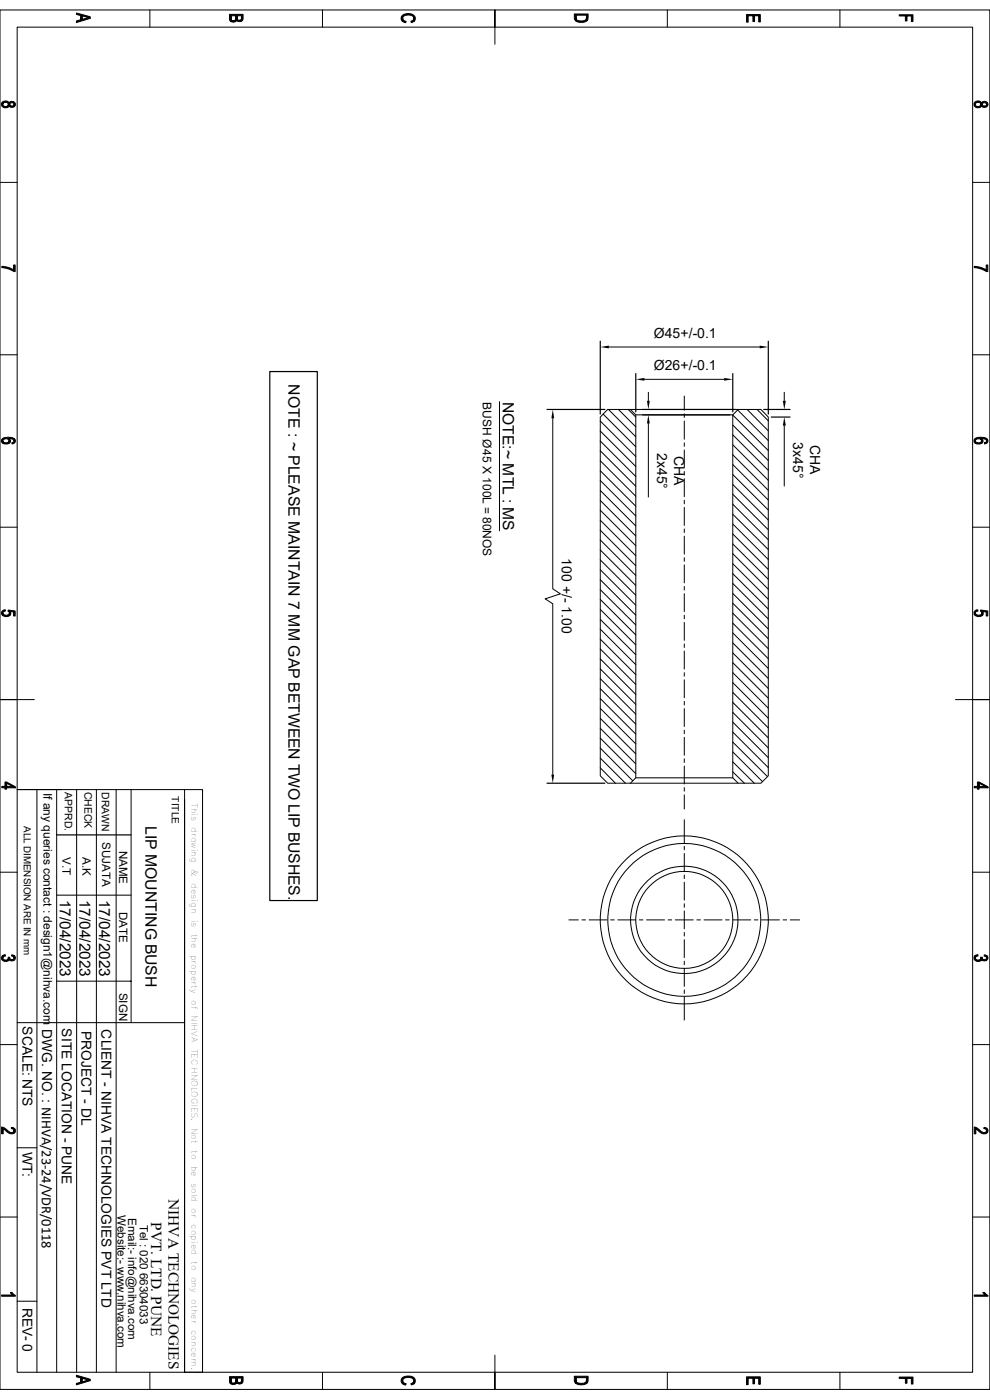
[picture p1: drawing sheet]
<svg xmlns="http://www.w3.org/2000/svg" width="210mm" height="297mm" viewBox="0 0 210 297" stroke-linecap="round" stroke-linejoin="round" font-family="sans-serif">
<g fill="none" stroke="#000" stroke-width=".21">
<path d="M0 2.1h210v292.7h-210zM3.6 5.8h202.7v285.3h-202.7zM31.8 2.1v3.7M68.4 2.1v3.7M105 2.1v7.3M141.6 2.1v3.7M178.2 2.1v3.7M0 38.7h3.6M206.3 38.7h3.7M0 75.3h3.6M129.2 73.6h32M206.3 75.3h3.7"/>
<path d="M106 85.2v27.4M117.3 88.7v36.2l1.6 1.1-3.2 1 1.6 1.1v36.2M127.3 89.3l7.6 7.6M127.3 91.4l7.6 7.6M127.3 93.6l7.6 7.5M127.3 95.6l7.6 7.6M127.3 97.7l7.6 7.6M127.3 99.9l7.6 7.5M127.9 87.8l7 7M128.9 86.9h32.5l1.6 1.6v76.1l-1.6 1.6h-32.5l-1.6-1.6v-76.1zM129.1 86.9l5.8 5.8M131.2 86.9l3.7 3.7"/>
<path d="M133.3 86.9l1.6 1.6M133.7 86.9l1.2 1.1h20.5l1.2-1.1M134.9 88v77M136.7 80.5h16.9M137.5 83.2v1.8M137.5 89.8v15.7M145.2 84v3M145.2 87.8v.8M145.2 89.3v3.9M145.2 93.9v.8M145.2 95.5v3.8M155.4 90.2l7.6 7.5"/>
<path d="M155.4 92.2l7.6 7.6M155.4 94.4l7.6 7.5M155.4 96.5l7.6 7.5M155.4 98.6l7.6 7.5M156.5 87l6.5 6.5M158.5 86.9l4.5 4.5M160.6 86.9l2.4 2.4M163 95.6l-7.6-7.5v76.9M166.4 83.2v1.8M166.4 90.3v12.8M0 111.8h3.6M127.3 101.9l7.6 7.6"/>
<path d="M127.3 104.1l7.6 7.5M127.3 106.2l7.6 7.5M127.3 108.2l7.6 7.6M127.3 110.4l7.6 7.5M127.3 112.5l7.6 7.5M127.3 114.6l7.6 7.5M127.3 116.7l7.6 7.5M127.3 118.8l7.6 7.5M145.2 100v.8M145.2 101.6v3.8M145.2 106.1v.8M145.2 107.7v3.8"/>
<path d="M145.2 112.2v.8M145.2 113.7v3.9M145.2 118.3v.8M145.2 119.8v3.9M155.4 100.7l7.6 7.5M155.4 102.8l7.6 7.5M155.4 104.9l7.6 7.5M155.4 107l7.6 7.5M155.4 109.1l7.6 7.5M155.4 111.2l7.6 7.5M155.4 113.3l7.6 7.5M155.4 115.4l7.6 7.5"/>
<path d="M155.4 117.5l7.6 7.5M155.4 119.6l7.6 7.5M206.3 111.8h3.7M127.3 120.9l7.6 7.5M127.3 123l7.6 7.5M127.3 125.1l7.6 7.5M127.3 127.2l7.6 7.5M127.3 129.3l7.6 7.5M127.3 131.4l7.6 7.5M127.3 133.5l7.6 7.5M127.3 135.6l7.6 7.5M127.3 137.7l7.6 7.5"/>
<path d="M127.3 139.8l7.6 7.5M145.2 124.4v.8M145.2 125.9v3.9M145.2 130.5v.8M145.2 132v3.8M145.2 136.6v.8M145.2 138.1v3.8M155.4 121.7l7.6 7.5M155.4 123.8l7.6 7.5M155.4 125.9l7.6 7.5M155.4 128l7.6 7.5M155.4 130.1l7.6 7.5"/>
<path d="M155.4 132.2l7.6 7.5M155.4 134.3l7.6 7.5M155.4 136.4l7.6 7.5M155.4 138.5l7.6 7.5M0 148.4h7.3M127.3 141.9l7.6 7.5M127.3 144l7.6 7.5M127.3 146.1l7.6 7.5M127.3 148.2l7.6 7.5M127.3 150.3l7.6 7.5M127.3 152.4l7.6 7.5M127.3 154.5l7.6 7.6"/>
<path d="M127.3 156.6l7.6 7.5M127.3 158.7l6.9 7M145.2 142.7v.8M145.2 144.2v3.8M145.2 148.8v.8M145.2 150.3v3.8M145.2 154.9v.8M145.2 156.4v3.8M155.4 140.6l7.6 7.5M155.4 142.7l7.6 7.5M155.4 144.8l7.6 7.6M155.4 146.9l7.6 7.5"/>
<path d="M155.4 149l7.6 7.5M155.4 151.1l7.6 7.6M155.4 153.2l7.6 7.5M155.4 155.3l7.6 7.6M155.4 157.4l7.4 7.4M155.4 159.5l6.4 6.3M202.7 148.4h7.3M3.6 167.5h35.6M7.8 167.5v123.6M12 167.5v123.6M16.3 167.5v123.6M20.4 167.5v123.6"/>
<path d="M24.6 167.5v123.6M27.8 167.5v49.5M39.2 167.5h3.8v123.6h-3.8zM39.2 169.6v121.5M127.3 160.8l5.4 5.4M127.3 162.9l3.3 3.3M133.7 166.2l1.2-1.2h20.5l1.2 1.2M145.2 161v.8M145.2 162.5v3.8M145.2 167.1v.8M145.2 168.6v3M145.2 173.9v4.9"/>
<path d="M145.2 179.5v.8M155.4 161.6l4.6 4.6M155.4 163.7l2.5 2.5M0 185h3.6M12 189.9h15.8M120.7 195.2h2M123.4 195.2h.8M125 195.2h3.8M129.5 195.2h.8M131.1 195.2h3.8M135.6 195.2h.8M137.2 195.2h3.8"/>
<path d="M141.7 195.2h.8M143.3 195.2h3.8M145.2 181.1v3.8M145.2 185.6v.8M145.2 187.2v3.8M145.2 191.7v.8M145.2 193.3v3.8M145.2 197.8v.8M145.2 199.3v3.9M147.8 195.2h.8M149.4 195.2h3.8M153.9 195.2h.8"/>
<path d="M155.4 195.2h3.9M160 195.2h.8M161.5 195.2h3.9M166.1 195.2h.8M167.6 195.2h2M206.3 185h3.7M3.6 217h35.6M12 208.2h15.8M145.2 203.9v.8M145.2 205.4v3.9M145.2 210v.8M145.2 211.5v4.9"/>
<path d="M0 221.6h3.6M206.3 221.6h3.7M0 258.2h3.6M3.6 243.5h4.2M206.3 258.2h3.7M3.6 276.1h4.2M31.8 291.1v3.7M68.4 291.1v3.7M105 287.5v7.3M141.6 291.1v3.7M178.2 291.1v3.7"/>
<circle cx="145.2" cy="195.2" r="10.3"/>
<circle cx="145.2" cy="195.2" r="11.4"/>
<circle cx="145.2" cy="195.1" r="16.2"/>
<circle cx="145.2" cy="195.2" r="17.8"/>
</g>
<path d="M57.2 78.8h10.1v112.3h-10.1zM127.3 72.4v15.4M134.9 79.2v8.2M155.4 79.2v8.2M163 72.4v15.4M116 86.9h12.3M136.3 86.9h19.7M136.3 88h18.6M162 86.9h5.6M163.6 88.5h4M12 177.1h15.8M116 166.2h12.3" fill="none" stroke="#000" stroke-width=".25"/>
<path d="M127.3 73.6l1.9-.3v.6zM161.2 73.3l1.8 .3-1.8 .3zM117.3 86.9l.3 1.8h-.6zM134.9 80.5l1.8-.3v.6zM137.2 85h.6l-.3 1.9zM137.5 88l.3 1.8h-.6zM153.6 80.2l1.8 .3-1.8 .3zM166.1 85h.6l-.3 1.9zM166.4 88.5l.3 1.8h-.6zM117 164.3h.6l-.3 1.9z" fill="#000"/>
<g fill="#000" stroke="#000" stroke-width=".21">
<path d="M16.2 2.8l2.9 .8v.3l-1.7-.5-.3 .8v-.9l-.9-.3z" fill-rule="evenodd"/>
<path d="M16.2 4.4l.9-.2 .3-.8v.7l1.4-.4 .3 .2-2.9 .9z" fill-rule="evenodd"/>
<path d="M49 3.3v.6a.49 .49 0 0 0 .5 .5 .49 .49 0 0 0 .5-.6v.8l-.4 .1-.6-.1z" fill-rule="evenodd"/>
<path d="M50.3 3.3v.5a.45 .45 0 0 0 .5 .5 .45 .45 0 0 0 .4-.5v.7h-.7l-.2-.1z" fill-rule="evenodd"/>
<path d="M48.7 3h2.9l-.1 1.2-.3 .3v-1.2h-.9v1.1l-.1-.1-.2 .2v-1.2h-1v1.3l-.3-.4z" fill-rule="evenodd"/>
<path d="M85.4 3.9a.65 .65 0 0 0 .7 .6v.3l-.6-.2z" fill-rule="evenodd"/>
<path d="M87.2 4.5l.3-.1 .3-.5v.7l-.6 .2z" fill-rule="evenodd"/>
<path d="M85.3 3.3l.6-.3 1.2-.1 .7 .3 .3 .4v.5l-.3 .5v-.7a1.28 1.28 0 0 0-2-.6l-.4 .4v.8l-.3-.5z" fill-rule="evenodd"/>
<path d="M122.2 3.2v.5a1.13 1.13 0 0 0 1.6 .7 .65 .65 0 0 0 .6-.7l.1 .7-.8 .3h-.8l-.7-.3z" fill-rule="evenodd"/>
<path d="M121.8 3h3l-.1 1.1-.2 .3-.1-1.2h-2.2v1.2l-.4-.5z" fill-rule="evenodd"/>
<path d="M158.4 3.1h2.9v1.6h-.3v-1.4h-.9v1.3h-.4v-1.3h-1v1.4h-.3z" fill-rule="evenodd"/>
<path d="M190.8 3.1h2.9v1.5h-.4v-1.2h-.9v1h-.3v-1h-1.3z" fill-rule="evenodd"/>
<path d="M.5 21.7l.1 .4a.61 .61 0 0 0 .6 .5 .61 .61 0 0 0 .6-.5l-.1 .6a.82 .82 0 0 1-1 0 .82 .82 0 0 1-.2-1z" fill-rule="evenodd"/>
<path d="M2.1 22.1a.46 .46 0 0 0 .4 .4 .46 .46 0 0 0 .5-.4v.5l-.4 .2-.6-.2z" fill-rule="evenodd"/>
<path d="M.6 21.6a.92 .92 0 0 1 1.3 .2 .68 .68 0 0 1 1.1-.2 .68 .68 0 0 1 0 1v-.5a.46 .46 0 0 0-.5-.3 .46 .46 0 0 0-.4 .3l-.1 .5-.1-.2-.1 .3v-.6a.63 .63 0 0 0-.6-.4 .63 .63 0 0 0-.6 .4z" fill-rule="evenodd"/>
<path d="M206.8 21.7l.1 .4a.61 .61 0 0 0 .6 .5 .61 .61 0 0 0 .6-.5v.6l-.2 .1a.79 .79 0 0 1-1-.1 .79 .79 0 0 1-.1-1z" fill-rule="evenodd"/>
<path d="M208.4 22.1a.49 .49 0 0 0 .4 .4 .49 .49 0 0 0 .5-.4v.5l-.3 .2-.6-.2z" fill-rule="evenodd"/>
<path d="M207 21.5a.95 .95 0 0 1 1.2 .3 .68 .68 0 0 1 1.1-.2 .68 .68 0 0 1 0 1v-.5a.49 .49 0 0 0-.5-.3 .49 .49 0 0 0-.4 .3v.5l-.2-.2-.1 .3v-.6a.63 .63 0 0 0-.6-.4 .63 .63 0 0 0-.6 .4z" fill-rule="evenodd"/>
<path d="M.4 56.5l1.3 .2 1.2 .6v-1.1h.3v1.4l-1.5-.6-1.3-.2z" fill-rule="evenodd"/>
<path d="M206.7 56.5l1.5 .3 1 .5v-1.1h.3v1.4h-.2l-1.1-.5-1.5-.3z" fill-rule="evenodd"/>
<path d="M.6 93.5a.72 .72 0 0 0 .6 .4 .72 .72 0 0 0 .7-.4l.1 .5-.4 .2-1-.1z" fill-rule="evenodd"/>
<path d="M1.9 93a.54 .54 0 0 1 .3 .5 .54 .54 0 0 1-.2 .5z" fill-rule="evenodd"/>
<path d="M.5 93.1l.6-.3h1.3l.6 .2v.6a.92 .92 0 0 0-1.1-.6l-.1 .3a.76 .76 0 0 0-1.2 .2v.5a.55 .55 0 0 1-.1-.9z" fill-rule="evenodd"/>
<path d="M3 93a.63 .63 0 0 1 .2 .8 .63 .63 0 0 1-.7 .4v-.3l.5-.3z" fill-rule="evenodd"/>
<path d="M206.9 93.5a.75 .75 0 0 0 .7 .4 .75 .75 0 0 0 .6-.4l.1 .5-.4 .2-1-.2z" fill-rule="evenodd"/>
<path d="M208.2 93a.54 .54 0 0 1 .3 .5 .54 .54 0 0 1-.2 .5z" fill-rule="evenodd"/>
<path d="M206.8 93.1l.6-.3h1.3l.6 .2v.6a1.01 1.01 0 0 0-1.1-.6v.3a.8 .8 0 0 0-1.3 .2v.5a.61 .61 0 0 1-.1-.9z" fill-rule="evenodd"/>
<path d="M209.3 93a.63 .63 0 0 1 .2 .8 .63 .63 0 0 1-.6 .4l-.1-.3 .5-.3z" fill-rule="evenodd"/>
<path d="M.4 129.8l.4-.4h.3v.2l-.5 .3v.7l-.3-.3z" fill-rule="evenodd"/>
<path d="M.6 130a.76 .76 0 0 0 .7 .5 .76 .76 0 0 0 .7-.5v.6l-.5 .2-.9-.2z" fill-rule="evenodd"/>
<path d="M2.1 129.7a.57 .57 0 0 1 0 .9z" fill-rule="evenodd"/>
<path d="M1.7 129.4l1.5 .2v1.1h-.3v-.9l-.8-.1-.1 .9z" fill-rule="evenodd"/>
<path d="M206.7 129.7l.7-.3 .1 .2-.6 .3v.7a.64 .64 0 0 1-.2-.9z" fill-rule="evenodd"/>
<path d="M206.9 130a.72 .72 0 0 0 .7 .5 .72 .72 0 0 0 .7-.5v.6l-.5 .2-.8-.2z" fill-rule="evenodd"/>
<path d="M208.4 129.7a.61 .61 0 0 1 0 .9z" fill-rule="evenodd"/>
<path d="M208 129.4l1.5 .2v1.1h-.3v-.9l-.8-.1-.1 .9v-.7l-.3-.2z" fill-rule="evenodd"/>
<path d="M1.4 166.2v.6h1.3l.6 .3h-1.9z" fill-rule="evenodd"/>
<path d="M1.1 165.9h.3l1.9 1v.2l-1.9-.9v1.2h-.3v-.3h-.7v-.3h.7z" fill-rule="evenodd"/>
<path d="M207.7 166.2v.6h1.3l.6 .3h-1.9z" fill-rule="evenodd"/>
<path d="M207.3 165.9h.4l1.9 1v.2l-1.9-.9v1.2h-.4v-.3h-.6v-.3h.6z" fill-rule="evenodd"/>
<path d="M.6 202.7l.5-.2 .1 .3-.5 .1-.1 .3z" fill-rule="evenodd"/>
<path d="M.5 202.8l.1-.1v.5a.63 .63 0 0 0 .6 .5 .63 .63 0 0 0 .6-.5l-.1 .6a.81 .81 0 0 1-1.1 0 .81 .81 0 0 1-.1-1z" fill-rule="evenodd"/>
<path d="M1.7 203.1h.3v.6l-.1-.2-.1 .3z" fill-rule="evenodd"/>
<path d="M2.5 202.6l.5 .1v.5l-.2-.3-.3-.1z" fill-rule="evenodd"/>
<path d="M2 203.2a.48 .48 0 0 0 .5 .4 .48 .48 0 0 0 .5-.4v-.5a.69 .69 0 0 1 0 1 .69 .69 0 0 1-1 0z" fill-rule="evenodd"/>
<path d="M206.9 202.7l.5-.2 .1 .3-.4 .1-.2 .3z" fill-rule="evenodd"/>
<path d="M206.7 202.9l.2-.2v.5a.63 .63 0 0 0 .6 .5 .63 .63 0 0 0 .6-.5v.6l-.2 .1a.84 .84 0 0 1-.9-.1 .84 .84 0 0 1-.3-.9z" fill-rule="evenodd"/>
<path d="M208 203.1h.4l-.1 .6-.1-.2-.1 .3z" fill-rule="evenodd"/>
<path d="M208.8 202.6l.5 .1v.5l-.1-.3-.5-.1z" fill-rule="evenodd"/>
<path d="M208.3 203.2a.5 .5 0 0 0 .5 .4 .5 .5 0 0 0 .5-.4v-.5a.69 .69 0 0 1 0 1 .69 .69 0 0 1-1 0z" fill-rule="evenodd"/>
<path d="M2.4 239.2a.68 .68 0 0 1 .8 .4 .68 .68 0 0 1-.2 .8v-.7l-.6-.3z" fill-rule="evenodd"/>
<path d="M208.7 239.2a.68 .68 0 0 1 .8 .4 .68 .68 0 0 1-.2 .8v-.7l-.6-.3z" fill-rule="evenodd"/>
<path d="M.3 239.1l.7 .2 .7 .6a.68 .68 0 0 0 .7 .4 .68 .68 0 0 0 .6-.4l-.1 .6h-.7l-1.5-1v1h-.4z" fill-rule="evenodd"/>
<path d="M206.7 239.1l.6 .2 .8 .6a.69 .69 0 0 0 .6 .4 .69 .69 0 0 0 .6-.4v.5l-.8 .1-1.5-1v1h-.3z" fill-rule="evenodd"/>
<path d="M2.2 274.2h.4v.5z" fill-rule="evenodd"/>
<path d="M.3 274.7h2.3l.1-.3 .6 .4v.2h-3z" fill-rule="evenodd"/>
<path d="M208.5 274.2h.4v.5z" fill-rule="evenodd"/>
<path d="M206.7 274.7h2.2l.1-.3 .6 .4v.2h-2.9z" fill-rule="evenodd"/>
<path d="M16.2 291.8l2.9 .8v.3l-1.7-.5-.3 .8v-.9l-.9-.2z" fill-rule="evenodd"/>
<path d="M16.2 293.5l.9-.3 .3-.8v.8l1.3-.4 .4 .1-2.9 .9z" fill-rule="evenodd"/>
<path d="M49 292.4v.5a.49 .49 0 0 0 .5 .5 .49 .49 0 0 0 .5-.5v.7l-.9 .1-.1-.1z" fill-rule="evenodd"/>
<path d="M50.3 292.4v.4a.45 .45 0 0 0 .5 .5 .45 .45 0 0 0 .4-.5v.7h-.7l-.2-.1z" fill-rule="evenodd"/>
<path d="M48.7 292.1h2.9l-.1 1.1-.3 .3v-1.1h-.9v1l-.1-.1-.2 .3v-1.2h-1v1.2l-.3-.4z" fill-rule="evenodd"/>
<path d="M85.4 292.9a.82 .82 0 0 0 .7 .7v.2l-.6-.2z" fill-rule="evenodd"/>
<path d="M87.2 293.5l.4-.2 .2-.4v.7l-.6 .2z" fill-rule="evenodd"/>
<path d="M85.4 292.2l.9-.3 .9 .1a.91 .91 0 0 1 .8 .6 .91 .91 0 0 1-.2 1v-.7a1.22 1.22 0 0 0-1.8-.6l-.6 .5v.7l-.3-.4a.76 .76 0 0 1 .3-.9z" fill-rule="evenodd"/>
<path d="M122.2 292.3v.4a.97 .97 0 0 0 1.4 .8 .74 .74 0 0 0 .8-.8l.1 .8-.2 .1-.8 .2h-.7l-.6-.3z" fill-rule="evenodd"/>
<path d="M121.8 292h3l-.1 1.2-.2 .3-.1-1.2h-2.2v1.2l-.4-.6z" fill-rule="evenodd"/>
<path d="M158.4 292.1h2.9v1.6h-.3v-1.3h-.9v1.2h-.4v-1.2h-1v1.4h-.3z" fill-rule="evenodd"/>
<path d="M190.8 292.1h2.9v1.5h-.4v-1.2h-.9v1.1h-.3v-1.1h-1.3z" fill-rule="evenodd"/>
</g>
<g font-size="3.3">
<text x="61.2" y="81.5" transform="rotate(90 61.2 81.5)">NOTE : ~ PLEASE MAINTAIN 7 MM GAP BETWEEN TWO LIP BUSHES.</text>
<text x="106.6" y="85.2" transform="rotate(90 106.6 85.2)">NOTE:~ MTL : MS</text>
<text x="30.9" y="175.2" transform="rotate(90 30.9 175.2)">LIP MOUNTING BUSH</text>
<text x="12.7" y="190.9" transform="rotate(90 12.7 190.9)">17/04/2023</text>
<text x="16.8" y="190.9" transform="rotate(90 16.8 190.9)">17/04/2023</text>
<text x="21" y="190.9" transform="rotate(90 21 190.9)">17/04/2023</text>
<text x="35.8" y="254.3" transform="rotate(90 35.8 254.3)">NIHVA TECHNOLOGIES</text>
<text x="32.1" y="259.3" transform="rotate(90 32.1 259.3)">PVT. LTD. PUNE</text>
</g>
<g font-size="3">
<text x="138.7" y="71.7">Ø45+/-0.1</text>
<text x="138.7" y="78.5">Ø26+/-0.1</text>
<text x="168.3" y="93.9" transform="rotate(90 168.3 93.9)">3x45°</text>
<text x="171.8" y="94.4" transform="rotate(90 171.8 94.4)">CHA</text>
<text x="139.4" y="96.1" transform="rotate(90 139.4 96.1)">2x45°</text>
<text x="143" y="96.7" transform="rotate(90 143 96.7)">CHA</text>
<text x="119.2" y="118.4" transform="rotate(90 119.2 118.4)">100 +/- 1.00</text>
</g>
<g font-size="2.9">
<text x="4.7" y="217.8" transform="rotate(90 4.7 217.8)">SCALE: NTS</text>
<text x="8.9" y="218.3" transform="rotate(90 8.9 218.3)">DWG. NO. : NIHVA/23-24/VDR/0118</text>
<text x="13.1" y="218.2" transform="rotate(90 13.1 218.2)">SITE LOCATION - PUNE</text>
<text x="17.3" y="218.7" transform="rotate(90 17.3 218.7)">PROJECT - DL</text>
<text x="21.5" y="218.4" transform="rotate(90 21.5 218.4)">CLIENT - NIHVA TECHNOLOGIES PVT LTD</text>
<text x="4.7" y="244.3" transform="rotate(90 4.7 244.3)">WT:</text>
<text x="4.7" y="277.4" transform="rotate(90 4.7 277.4)">REV- 0</text>
</g>
<g font-size="2.5">
<text x="102.4" y="85.3" transform="rotate(90 102.4 85.3)">BUSH Ø45 X 100L = 80NOS</text>
<text x="9.2" y="168.2" transform="rotate(90 9.2 168.2)">If any queries contact : design1@nihva.com</text>
<text x="21.7" y="178.6" transform="rotate(90 21.7 178.6)">SUJATA</text>
<text x="13.3" y="181.9" transform="rotate(90 13.3 181.9)">V.T</text>
<text x="17.5" y="181.9" transform="rotate(90 17.5 181.9)">A.K</text>
<text x="25.3" y="180.5" transform="rotate(90 25.3 180.5)">NAME</text>
<text x="25.3" y="193.4" transform="rotate(90 25.3 193.4)">DATE</text>
<text x="25.3" y="210.6" transform="rotate(90 25.3 210.6)">SIGN</text>
<text x="24.9" y="257.8" transform="rotate(90 24.9 257.8)">Website:- www.nihva.com</text>
<text x="27.2" y="258.4" transform="rotate(90 27.2 258.4)">Email:- info@nihva.com</text>
<text x="29.6" y="259.8" transform="rotate(90 29.6 259.8)">Tel : 020 66304033</text>
</g>
<g font-size="2.2">
<text x="17.9" y="168" transform="rotate(90 17.9 168)">CHECK</text>
<text x="13.8" y="168.1" transform="rotate(90 13.8 168.1)">APPRD.</text>
<text x="21.6" y="168.1" transform="rotate(90 21.6 168.1)">DRAWN</text>
<text x="36.4" y="169" transform="rotate(90 36.4 169)">TITLE</text>
</g>
<text font-size="2.1" x="5" y="175.3" transform="rotate(90 5 175.3)">ALL DIMENSION ARE IN mm</text>
<g font-size="1.8">
<text x="40.6" y="170.3" transform="rotate(90 40.6 170.3)">This</text>
<text x="40.6" y="175.5" transform="rotate(90 40.6 175.5)">drawing</text>
<text x="40.6" y="184.4" transform="rotate(90 40.6 184.4)">&amp;</text>
<text x="40.6" y="187.4" transform="rotate(90 40.6 187.4)">design</text>
<text x="40.6" y="195.1" transform="rotate(90 40.6 195.1)">is</text>
<text x="40.6" y="198" transform="rotate(90 40.6 198)">the</text>
<text x="40.6" y="202.5" transform="rotate(90 40.6 202.5)">property</text>
<text x="40.6" y="212.1" transform="rotate(90 40.6 212.1)">of</text>
<text x="40.6" y="215.4" transform="rotate(90 40.6 215.4)">NIHVA</text>
<text x="40.6" y="222.5" transform="rotate(90 40.6 222.5)">TECHNOLOGIES.</text>
<text x="40.6" y="239.3" transform="rotate(90 40.6 239.3)">Not</text>
<text x="40.6" y="244" transform="rotate(90 40.6 244)">to</text>
<text x="40.6" y="247.3" transform="rotate(90 40.6 247.3)">be</text>
<text x="40.6" y="251" transform="rotate(90 40.6 251)">sold</text>
<text x="40.6" y="256.3" transform="rotate(90 40.6 256.3)">or</text>
<text x="40.6" y="259.7" transform="rotate(90 40.6 259.7)">copied</text>
<text x="40.6" y="267.5" transform="rotate(90 40.6 267.5)">to</text>
<text x="40.6" y="270.9" transform="rotate(90 40.6 270.9)">any</text>
<text x="40.6" y="275.6" transform="rotate(90 40.6 275.6)">other</text>
<text x="40.6" y="282.1" transform="rotate(90 40.6 282.1)">concern.</text>
</g>
</svg>
